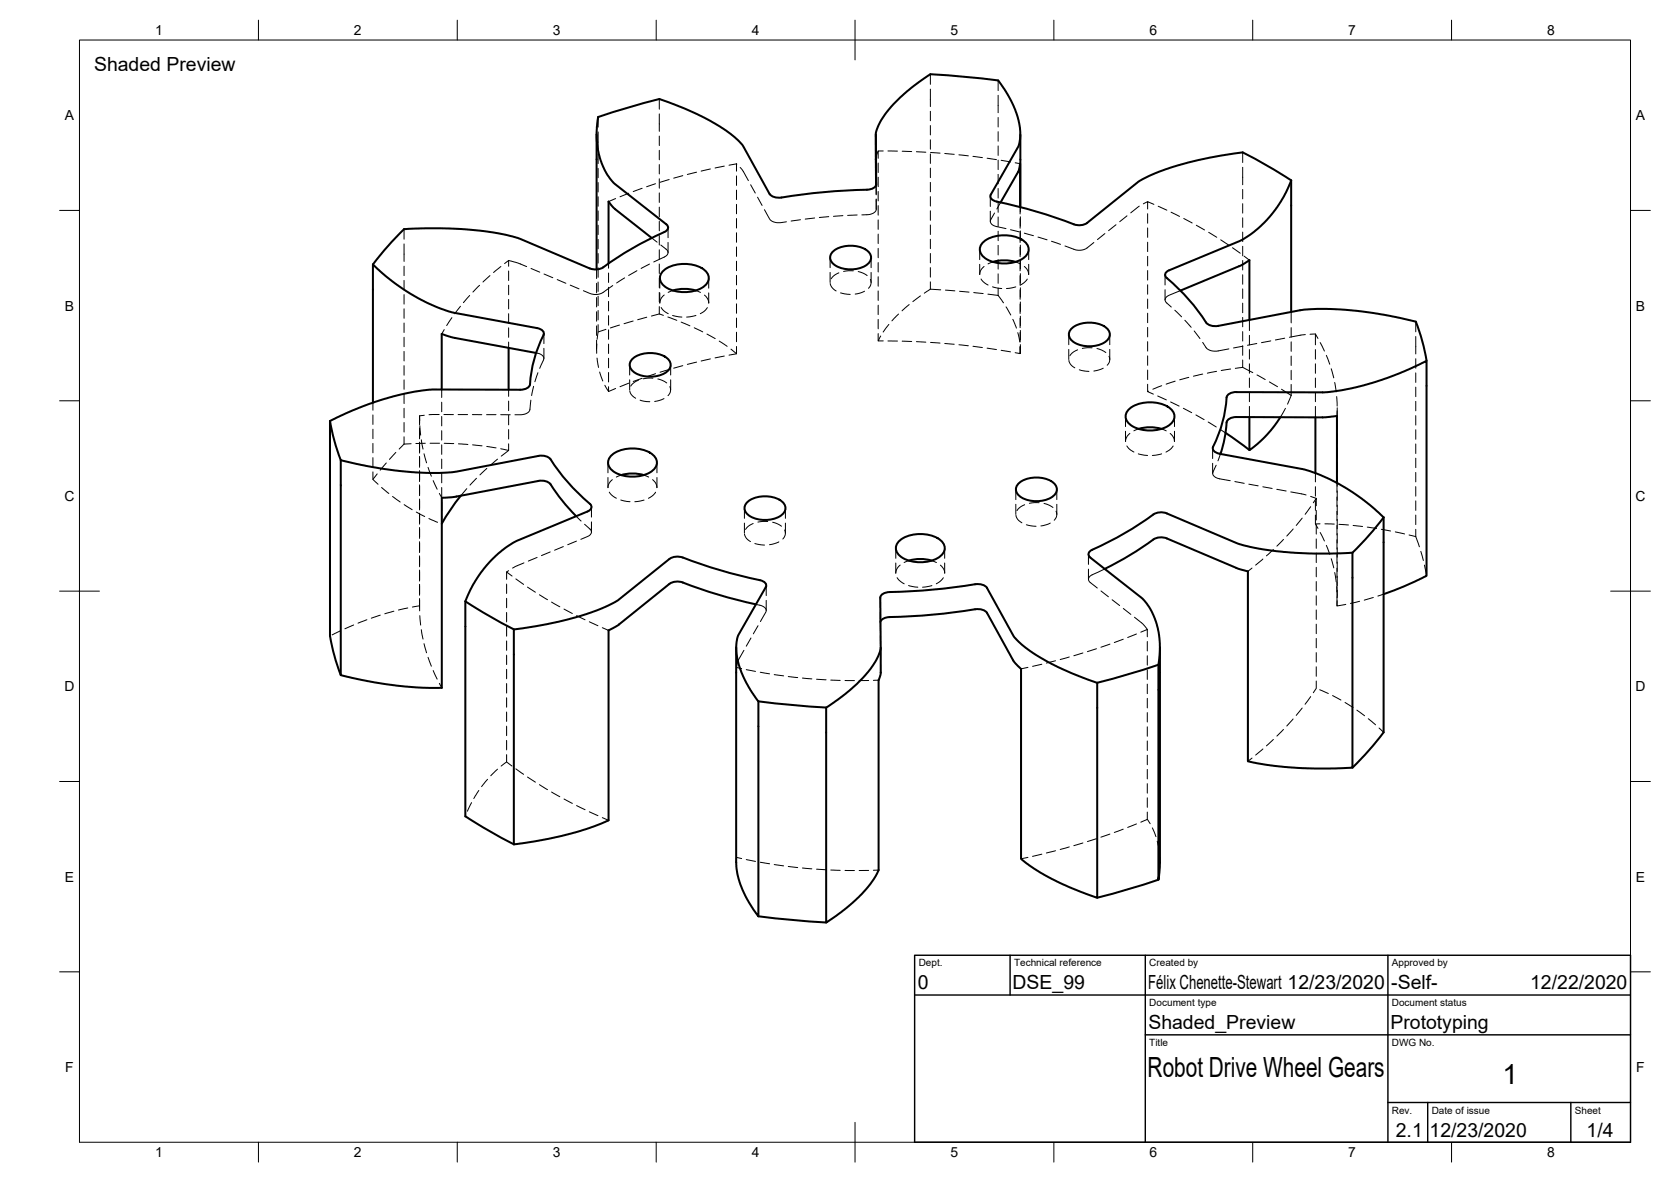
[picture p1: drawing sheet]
<svg xmlns="http://www.w3.org/2000/svg" width="420mm" height="297mm" viewBox="0 0 420 297" stroke-linecap="round" stroke-linejoin="round" font-family="sans-serif">
<!-- layer: Visible -->
<g fill="none" stroke="#000" stroke-width=".51">
<path d="M233.9 18.7l-4 2.8-3.5 3-3.5 3.8-2 3.2-.7 2 .1 12.8a2.06 2.06 0 0 1-2.3 1.4M233.9 18.7l9.3 .6 7.8 .9 2 2.9 1.3 2.4 1.3 2.9 .7 2.7 .2 2.1-.2 2.8-.3 .9-6.9 12a1.4 1.4 0 0 0 1.5 1.8l8.6 2.1 9.5 3.1a4.4 4.4 0 0 0 4.7 .1M150 33.7v34M150.4 29.4l-.4 3.4 .1 3.3 .5 2.7 .9 2.7a13.4 13.4 0 0 0 3.2 4.8l12.8 10.1M150.4 29.4l7-2.2 7.2-2a3.4 3.4 0 0 1 2.9 .3l4.8 1.9 4.8 2.2 4 2.3 3.7 2.6 2 2 6.7 12.2a3.1 3.1 0 0 0 3 .9l10.6-1.3 10.9-.6M220.2 33.7l.1 12.9M256.6 33.8v18.3M163.9 59.8l-9.2-7.2-1.7-1.9v15.5M167 58.3l-6.3 3.2-6.9 4.2a8.7 8.7 0 0 1-3.1 1.9l-1.2 .1-1.2-.3-17.5-7.4-1.9-.6-3.8-.8-4.4-.6-9.9-.6-9.2 .2-4.5 4.7-3.3 4.2M167.5 56.4a1.07 1.07 0 0 1 .5 1.1 1.07 1.07 0 0 1-.9 .8M251.6 50.9l4.3-7.6 .6-2.2v10.9M324.7 45.3l-1.8 3.9-2.1 3.3-2.7 3.2-3.5 3.1-3 1.8-17.6 7.3"/>
<path d="M324.7 45.3v33.1M324.7 45.3l-4.9-3-6.3-3.5a3.1 3.1 0 0 0-2.5-.3l-7 1.2-5.3 1.2-5.8 1.7-4 1.6-2.6 1.4-13 10.4M93.8 66.5l3.4 3.1 4.4 3.2 4.3 2.5 5 2.3 3.3 1 20.8 3.9M93.8 66.5v34.7M167 67.9a9.1 9.1 0 0 1 10.1 0 2.56 2.56 0 0 1 1.1 2.4 2.56 2.56 0 0 1-1.8 2.1 9.3 9.3 0 0 1-9.4-.5 2.41 2.41 0 0 1 0-4zM169.2 73a10.3 10.3 0 0 1 5.8 0M209.6 63.1a7.6 7.6 0 0 1 8.6 0 2.13 2.13 0 0 1 .8 2.1 2.13 2.13 0 0 1-1.5 1.6 7.8 7.8 0 0 1-7.9-.4 2 2 0 0 1 0-3.3zM247.4 60.7a9.1 9.1 0 0 1 10.2 0 2.56 2.56 0 0 1 1 2.4 2.56 2.56 0 0 1-1.7 2.1 9.3 9.3 0 0 1-9.5-.5 2.41 2.41 0 0 1 0-4zM249.6 65.8a10.3 10.3 0 0 1 5.8 0M294 67.9a1.09 1.09 0 0 0-1 .8 1.09 1.09 0 0 0 .4 1.2 52.6 52.6 0 0 1 10.1 11.5 3.5 3.5 0 0 0 2.8 .5l22.1-4.1 2.9-.2 5.9 .2 9.2 1 9.6 2 1.6 4.9 1.1 5M296.8 73l15-6.2 2.4-1.4v15M127.9 87.4v10.5"/>
<path d="M134.8 88.7l-20.9-3.9-2.8-.9v14M135.1 82.5a1.46 1.46 0 0 1 1.6 1.7 34 34 0 0 0-3.5 12.7 2.54 2.54 0 0 1-2.4 1h-22.1l-4.4 .5-5.5 1.2-5.8 1.8-4.3 1.7-5.7 2.7M159.2 90.1a7.6 7.6 0 0 1 8.6 0 2.13 2.13 0 0 1 .8 2 2.13 2.13 0 0 1-1.5 1.7 7.8 7.8 0 0 1-7.9-.5 2 2 0 0 1 0-3.2zM269.6 82.4a7.6 7.6 0 0 1 8.6 0 2.13 2.13 0 0 1 .8 2.1 2.13 2.13 0 0 1-1.4 1.7 7.8 7.8 0 0 1-8-.5 2 2 0 0 1 0-3.3zM310.9 98.5l22.1 .1 4.4-.5 5.5-1.3 5.7-1.8 4.4-1.6 5.7-2.7v54l-6 2.8-4.8 1.8M310.9 98.5a2.17 2.17 0 0 0-2.6 2.5 34.4 34.4 0 0 1-3.4 11.6 1.64 1.64 0 0 0 1.7 1.4l20.9 3.9 3.3 1 5 2.3 4.2 2.5 4.5 3.2 3.4 3.1v54M83 105.8v54l1.1 5 1.6 4.9M83 105.8l1.1 4.9 1.6 4.9M85.7 115.6v54.1l8.3 1.8 8 1 4.4 .3 4.7 .1v-47.8l3.2-.2 21.1-4a3.1 3.1 0 0 1 3.6 1.6l3 4.1 2.9 3.1M85.7 115.6l6.4 1.5 7.3 1.1 5.1 .5 5.9 .2 4.4-.4 20.6-3.9a3.1 3.1 0 0 1 3.7 1.8 54 54 0 0 0 9.5 10.5 1.11 1.11 0 0 1-.9 1.6l-17.6 7.4-3.1 1.8-3.5 3.1-2.6 3.1-2.2 3.4-1.7 3.8M154 114.2a9.1 9.1 0 0 1 10.1 0 2.56 2.56 0 0 1 1 2.5 2.56 2.56 0 0 1-1.7 2.1 9.3 9.3 0 0 1-9.4-.5 2.41 2.41 0 0 1 0-4.1zM156.2 119.4a10.3 10.3 0 0 1 5.7 0"/>
<path d="M284.1 102.6a9.1 9.1 0 0 1 10.1 0 2.56 2.56 0 0 1 1.1 2.5 2.56 2.56 0 0 1-1.8 2.1 9.3 9.3 0 0 1-9.4-.5 2.41 2.41 0 0 1 0-4.1zM286.3 107.8a10.3 10.3 0 0 1 5.7 0M308.2 108.8l6 4.3M310.9 104.8l21.9 .1 3.4-.4v16.9M310.9 104.8a2.11 2.11 0 0 0-2.5 2.3 30.5 30.5 0 0 1-1.5 7M314.2 104.8v8.3l2-1.6 2.4-2.3 2-2.4 1.3-2M330.8 104.9v14M115.9 124.6l-2.3 3.1-2.5 3.9M188 126.1a7.6 7.6 0 0 1 8.7 0 2.13 2.13 0 0 1 .8 2 2.13 2.13 0 0 1-1.5 1.7 7.8 7.8 0 0 1-8-.5 2 2 0 0 1 0-3.2zM226.3 135.7a9.1 9.1 0 0 1 10.2 0 2.56 2.56 0 0 1 1 2.5 2.56 2.56 0 0 1-1.7 2.1 9.3 9.3 0 0 1-9.5-.5 2.41 2.41 0 0 1 0-4.1zM256.3 121.3a7.6 7.6 0 0 1 8.6 0 2.13 2.13 0 0 1 .8 2.1 2.13 2.13 0 0 1-1.5 1.7 7.8 7.8 0 0 1-7.9-.5 2 2 0 0 1 0-3.3zM290 129.3l-5.5 3.7-7.3 3.9a9.2 9.2 0 0 0-3.3 1.8 .98 .98 0 0 0 .3 1.4l12.8 10.1 .9 .9a19.8 19.8 0 0 1 3.4 16"/>
<path d="M290 135.6l-5.8 3.8-6.4 3.6M290 135.6a3.7 3.7 0 0 1 3.4-.3l17.6 7.5 2.8 .8v47.7l4.9 .9 6 .7 5.9 .2 9.5-.2v-54M290 129.3a3.8 3.8 0 0 1 3.4-.3l17.8 7.6 3.2 .9 5.7 .9 5.5 .5 9.1 .2 5.4-.2M347.9 130l-4 4.9-3.8 4M117 151.1l5.9 3.7 6.3 3.4M117 151.1v54.1M191.1 145.8l-8.6-2.1-9.5-3.1a4.5 4.5 0 0 0-4.7-.1l-12.9 10.3-3.3 1.8-4.6 1.7-5 1.4-6.2 1.4-7.1 1.1v54l7-1.1 6.6-1.4 5.4-1.6 4.8-2v-47.7l2.5-1.4 12.8-10.3a4.2 4.2 0 0 1 4.6 .2l9 2.9 8.2 2.1M191.1 145.8a1.39 1.39 0 0 1 1.5 1.8l-7 12.1-.5 2.6 .3 3.1 1 3.5 2 4 2.3 3.4M221.3 150.2l.1 12.8-.6 2-2 3.2-3.3 3.6-3.7 3.2-4.1 2.8M221.3 150.2a2.11 2.11 0 0 1 2.4-1.4l10.8-.6 9.2-1.1a4.6 4.6 0 0 1 4.2 .3l7 12.5 2 2.1 3.3 2.4 4.3 2.5 5.2 2.4 6.2 2.3M228.5 140.9a10.3 10.3 0 0 1 5.8 0M248.2 154l6.6 12.1 1.9 2v47.7l3.3 2.5 4.5 2.6 5.1 2.4 6.3 2.3v-54"/>
<path d="M248.2 154a3 3 0 0 0-3-.9l-10.7 1.4-9.2 .5a4.3 4.3 0 0 0-3.7 .9l-.2 .3M185.1 162.7v54l.4 3.2 1 3.2a30 30 0 0 0 4.2 7.2v-54M190.7 176.2l9.1 1 7.9 .6M221.4 162.8v6.5l-.5 1.6v47.8l-.7 1.5-1.4 2-2.3 2.7-3.6 3.3-5.2 3.6v-54M291.3 167.1l-7 2.2-8.4 2.3M291.7 162.7v54.3l-.4 4.1v-54M347.9 184l-4 4.9-3.8 4M117 205.1l5.9 3.7 6.3 3.4M190.7 230.3l9.1 1 7.9 .5M291.3 221.1l-7 2.2-8.4 2.3"/>
</g>
<!-- layer: Hidden -->
<g fill="none" stroke="#000" stroke-width=".25">
<path d="M233.9 18.7v2.5M150.4 29.4v2.5M150.4 33.2v4.3M150.4 38.7v2.4M165.8 24.9v2.5M165.8 28.6v4.4M165.8 34.2v2.4M165.8 37.8v2.4M220.8 37.9l-.4 1.2M222.1 37.9h-1.3v1.9M223.3 37.9l2.4 .1M226.8 38l2.4 .1"/>
<path d="M230.4 38.1l2.4 .2M233.9 22.4v4.4M233.9 28v2.3M233.9 31.5v2.4M233.9 35.1v2.4M233.9 38.7v2.4M234 38.3l2.4 .2M237.6 38.6l2.3 .2M241.1 38.9l2.4 .3M244.6 39.3l2.4 .3M248.2 39.8l2.3 .3M251 20.2v2.6"/>
<path d="M251 23.9v4.4M251 29.5v2.4M251 33.1v2.4M251 36.7v2.4M312.5 38.3v2.5M101.6 57.6v2.5M150.4 42.3v2.4M150.4 45.9v2.3M150.4 49.4v2.4M150.4 53v2.4M150.4 56.6v2.4M154.8 49.9l-1.8 .8"/>
<path d="M158.1 48.6l-2.2 .9M161.5 47.3l-2.3 .8M163.9 59.8l1.3 1.1M164.8 46.2l-2.2 .7M165.8 41.3v2.4M165.8 44.9v2.4M165.8 48.5v2.4M165.8 52.1v2.3M165.8 55.6v2.4M165.8 59.2v2.4M168 57.2v2.5M168.3 45.1l-2.3 .7"/>
<path d="M171.7 44.1l-2.3 .7M175.2 43.3l-2.4 .5M178.6 42.5l-2.3 .5M182.1 41.7l-2.3 .5M185.2 41.2v1.8M185.2 44.2v2.4M185.2 47.8v2.4M185.2 51.4v2.3M185.2 54.9v2.4M185.2 58.5v2.4M185.2 41.2l-1.9 .3M185.2 41.2l.1 .1"/>
<path d="M186.1 42.1l.8 1 1.3 2.3M188.7 46.4l1.2 2.1M190.5 49.6l1.1 2M192.2 52.7l1.3 2.3a2.92 2.92 0 0 0 3 .9l1.2-.2M201.3 55.2l-2.4 .3M204.8 54.8l-2.3 .3M208.4 54.4l-2.4 .3M211.9 54.2l-2.3 .2M215.5 54l-2.4 .1M220.3 46.6v2.4M220.3 50.2v2.3M220.3 52.5a2.01 2.01 0 0 1-2.3 1.5h-1.3"/>
<path d="M220.3 46.3v2.5M220.3 50v2.6M220.8 41v2.4M220.8 44.5v2.4M220.8 48.1v2.4M220.8 51.7v2.4M220.8 55.3v2.3M220.8 58.8v2.4M233.9 42.3v2.3M233.9 45.8v2.4M233.9 49.4v2.4M233.9 53v2.4"/>
<path d="M233.9 56.5v2.4M249 49.3v2.6M249 53.1v2.5M250.1 53.5l-1 1.7a1.36 1.36 0 0 0 1.5 1.7l2.3 .6M251 40.2v2.4M251 43.8v2.4M251 47.4v2.4M251 51v2.3M251 54.5v2.4M251 58.1v2.4M251.6 50.9l-.9 1.6M251.7 40.3l2.4 .4"/>
<path d="M254.1 57.7l2.3 .6M255.2 40.9l1.3 .2M256.5 52v1.8M256.5 55v2.3M256.5 58.5v2.4M256.6 52.1v1.2M256.6 54.5v2.3M256.6 58v2.4M257.6 58.6l2.2 .6M261 59.6l2.3 .7M277.8 58.7l-1.9 1.5M280.6 56.5l-1.9 1.5"/>
<path d="M283.4 54.2l-1.9 1.5M286.4 51.8l-2.1 1.7M288.6 50.7l-1.1 .5M288.6 53.7v2.4M288.6 57.3v2.4M290.1 51.4l-1.5-.7v1.8M291.2 51.8l2.2 1M294.4 53.3l2.2 1.1M297.6 54.9l2.2 1.1M300.8 56.6l2.1 1.2M303.9 58.4l2 1.2M312.5 42v4.4"/>
<path d="M312.5 47.6v2.4M312.5 51.2v2.4M312.5 54.7v2.4M312.5 58.3v2.4M101.6 61.3v4.4M101.6 66.9v2.4M101.6 70.5v2.3M101.6 74v2.4M101.6 77.6v2.4M113.6 79.8l-1.3 2M115.8 77l-1.5 1.9M118.1 74.3l-1.6 1.8"/>
<path d="M120.6 71.7l-1.7 1.7M123.2 69.3l-1.8 1.6M125.9 67l-1.8 1.5M127.9 65.5l2.2 .6 2.3 .9M127.9 65.5v1.4M127.9 68.1v2.4M127.9 71.7v2.4M127.9 75.3v2.3M127.9 78.8v2.4M127.9 65.5l-1 .7M133.5 67.5l2.2 .9M136.8 68.9l2.2 .9"/>
<path d="M140.1 70.3l2.2 .9M143.4 71.7l2.2 .9M150 67.7v2.3M150 71.2v2.4M150 74.8v2.3M150 78.3v2.4M150.4 60.2v2.3M150.4 63.7v2.4M150.4 67.3v2.4M150.4 70.9v2.3M150.4 74.5v2.3M150.4 78v2.4"/>
<path d="M153 66.2v1.2M153 68.6v2.4M153 72.2v2.4M153 75.7v2.4M153 79.3v2.4M154.1 71.8l-2.4 1.7a3.6 3.6 0 0 1-3.4 .2l-1.6-.6M157.1 69.8l-2.1 1.3M160.1 68l-2 1.2M162.6 79.7l-2.3 .7M163.3 66.4l-2.1 1.1M165.8 78.9l1 .4M165.8 62.8v2.4"/>
<path d="M165.8 66.3v2.4M165.8 69.9v2.4M165.8 73.5v2.4M165.8 77.1v1.8M165.8 78.9l-2 .5M165.9 69.9v2.5M165.9 73.6v2.5M166.2 61.6l1.3 1a1.07 1.07 0 0 1 .4 1.2 1.07 1.07 0 0 1-.9 .8l-2.6 1.2M166.2 77.3l.6 .7 1.2 .8M167 74.1l-.9 1.1-.2 1M167.9 79.7l2.3 .8M168 60.9v2.6"/>
<path d="M169.1 79.3l2.3 .4M169.2 73l-1.2 .5M174.9 73l1.2 .5M175 79.3l-2.4 .4M177.1 74.2l.9 1 .2 1M177.9 77.3l-.9 1-.9 .5M178.2 69.9v2.5M178.2 73.6v2.5M185.2 62.1v2.3M185.2 65.6v2.4M185.2 69.2v2.4M185.2 72.8v2.4"/>
<path d="M185.2 76.4v2.3M185.2 79.9v2.4M208.7 64.7v2.6M208.7 68.5v2.5M208.7 71.2l.4 1 1.1 .9M210.9 68.6l-1.3 .7-.6 .7M211.3 73.6l2.5 .4M214.6 68.1l-2.5 .1M215.8 68.2l1.2 .5 1 .6M217.4 73.2l-2.4 .7M218.8 70.2l.2 1.1-.6 1.2M219 64.7v2.6"/>
<path d="M219 68.5v2.5M220.8 62.4v2.4M220.8 66v2.4M220.8 69.5v2.4M220.8 73.1v2.4M220.8 76.7v2.4M225.9 78.9l-1.6 1.7M228.6 76.5l-1.8 1.6M231.4 74.4l-1.9 1.4M233.9 70.8v1.9l-1.5 1M233.9 60.1v2.4M233.9 63.7v2.4"/>
<path d="M233.9 67.3v2.3M233.9 72.7l2.6 .1M237.7 72.9l2.4 .2M241.3 73.2l2.3 .2M244.8 73.5l2.4 .3M246.3 62.7v2.5M246.3 66.4v2.6M246.7 70.1l.5 .7 1.3 .8M247.4 67l-.8 1-.3 1M248.4 73.9l2.6 .3M249.6 72.1l2.3 .4M249.6 65.8l-1.2 .5"/>
<path d="M251 74.2l1.3 1.9M251 61.7v2.4M251 65.2v2.4M251 68.8v2.4M251 72.4v1.8M253 77.1l1.1 2.1M255.4 65.8l1.2 .5M255.4 72.1l-2.3 .4M256.5 62.1v2.4M256.5 65.7v2.4M256.5 69.3v2.3M256.5 72.8v2.4"/>
<path d="M256.5 76.4v2.4M256.5 80v2.3M256.6 61.6v2.4M256.6 65.2v2.3M256.6 68.8v2.3M256.6 72.3v2.4M256.6 75.9v2.4M256.6 79.5v2.3M257.6 67l.8 1 .2 1M258.3 70.1l-.9 1-.9 .6M258.7 62.7v2.5M258.7 66.4v2.6"/>
<path d="M264.4 60.6l2.3 .8M275 60.9l-1.7 1.4a3.6 3.6 0 0 1-3.3 .3l-2.2-.8M288.6 60.9v2.3M288.6 64.4v2.4M288.6 68v2.4M288.6 71.6v2.3M288.6 75.1v2.4M288.6 78.7v2.4M292.9 69.1v2.5M292.9 72.8v2.6M295.4 78l1.7 1.6M296.8 73l-2.8 1.2a1.11 1.11 0 0 0-1 .8 1.11 1.11 0 0 0 .4 1.1l1.1 1.1"/>
<path d="M306.9 60.3l2 1.3M309.9 62.3l1.9 1.3M312.5 61.9v2.4M312.5 65.5v2.3M312.5 69.1v2.3M312.5 72.6v2.4M312.5 76.2v2.4M312.5 79.8v2.3M312.8 64.4l1.4 1M324.7 78.4v2.7M101.6 81.2v2.4M101.6 84.8v2.3"/>
<path d="M101.6 88.3v2.4M101.6 91.9v2.4M101.6 95.5v2.3M101.6 99v2.4M111.1 97.9v2M111.7 82.8l-.6 1.1M127.9 82.4v2.4M127.9 86v1.4M127.9 97.9v1.7M134.2 97.1l-.5 2.3M134.8 88.7a1.59 1.59 0 0 1 1.9 1.8l-1 2.1M135.3 93.7l-.8 2.2"/>
<path d="M136.8 83.8v2.5M136.8 87.5v2.6M150 81.9v2.4M150 85.5v2.3M150.1 86.4l-.1 2.4M150.1 90l.4 2.3M150.4 81.6l-.2 3.6M150.8 93.5l.8 2.2M152.1 96.8l.9 1.6M152.4 82.8l-2 .6M153 97.2v1.2l1.8-.8M153 82.9v2.4"/>
<path d="M153 86.5v2.3M153 90v2.4M153 93.6v2.4M155.8 81.7l-2.3 .7M158.1 96.3l-2.2 .9M158.3 91.7v2.5M158.3 95.4v2.6M158.3 98.2l.4 1 1.1 .9M159.2 80.7l-2.3 .7M160.5 95.6l-.9 .4-1 1M161.5 95.1l-2.3 .8M164.2 95l-2.5 .2"/>
<path d="M164.8 93.9l-2.2 .8M165.4 95.2l1.2 .4 1 .6M168.3 92.9l-2.3 .6M168.4 97.2l.2 1.1-.6 1.1M168.6 91.7v2.5M168.6 95.4v2.6M171.3 80.9l2.2 1M171.7 91.9l-2.3 .6M174.6 82.4l2.1 1M175.2 91l-2.4 .6M177.8 84l2 1.1M178.6 90.2l-2.3 .5"/>
<path d="M180.8 85.7l2 1.3M182.1 89.5l-2.3 .4M185.2 87.1v1.8l-1.4-1.2M185.2 83.5v2.4M185.2 88.9l-1.9 .3M220.8 83.8v1.9h1.3M220.8 80.3v2.3M221.4 84.4l-.6 1.3M223.3 85.7h2.4M223.5 81.5l-1.4 1.9M226.8 85.7l2.4 .1M230.4 85.9l2.4 .1"/>
<path d="M234 86l2.4 .2M237.6 86.3l2.3 .2M241.1 86.6l2.4 .3M244.6 87l2.4 .3M248.2 87.5l2.3 .3M251.7 88l2.4 .4M254.7 80.2l.9 2.3M255.2 88.6l1.3 .3M255.9 83.6l.5 2.3M256.5 87.1v1.8v-1.8M256.5 83.6v2.3M256.6 83v2.4"/>
<path d="M256.6 86.6v1.2M268.7 84.1v2.5M268.7 87.8v2.5M268.8 90.6l.4 .9 1.1 .9M271 87.9l-1.4 .8-.6 .7M271.4 92.9l2.4 .4M274.6 87.4l-2.5 .2M275.8 87.6l1.3 .4 .9 .6M277.4 92.5l-2.4 .7M278.8 89.5l.2 1.1-.6 1.2M279 84.1v2.5M279 87.8v2.5"/>
<path d="M288.6 96.6v1.8l1.4 .6M288.6 82.3v2.4M288.6 85.9v2.3M288.6 89.4v2.4M288.6 93v2.4M288.8 98.3l-.2 .1M291.1 99.5l2.2 1M292.1 96.9l-2.2 .9M295.5 95.8l-2.3 .7M297.9 80.5l1.6 1.8M298.9 94.8l-2.3 .6M300.3 83.2l1.4 1.9"/>
<path d="M302.4 94l-2.3 .5M302.4 86a3.1 3.1 0 0 0 1.6 1.9l.7 .3 1.2 .1 3.1-.6M305.9 93.3l-2.3 .5M309.4 92.7l-2.3 .4M312.5 90.5v1.8l-1.9 .3M312.5 92.3l2.5 1.3M312.5 83.3v2.4M312.5 86.9v2.4M312.5 87l-2.3 .4M314.2 80.4v2.7M314.2 84.3v2.4M314.2 87.8v2.4"/>
<path d="M314.2 91.4v2.4M314.2 95v2.4M314.2 98.6v2.4M316 86.3l-2.3 .5M316.1 94.2l2 1.2M319.2 96l2 1.2M319.5 85.7l-2.3 .4M322.2 97.8l2.5 1.6M323 85l-2.3 .4M324.7 99.4l-1 2.2M324.7 82.3v2.4M324.7 85.9v2.4"/>
<path d="M324.7 89.5v2.3M324.7 93.1v2.3M324.7 96.6v2.8M328.2 84.1l-4 .7M330.8 83.9l-1.4 .1M330.8 87.8v2.4M330.8 91.4v2.4M330.8 95v2.4M330.8 98.6v2.4M331.4 85.1l-.6-1.2v2.8M332 86.1l1 2.1M333.5 89.3l.8 2.2"/>
<path d="M334.7 92.7l.6 2.3M335.6 96.1l.4 2.4M336.1 99.7l.1 2.4M356 80.8v2.6M356 84.6v4.3M356 90.2v2.3M356 93.7v2.4M356 97.3v2.4M93.8 118.6v1.9l1.3 1.2M93.8 101.2v1.9M93.8 104.3v2.4M93.8 107.9v2.3"/>
<path d="M93.8 111.4v2.4M93.8 115v2.4M94.8 119.1l-1 1.4M97.1 116.3l-1.5 1.9M99.5 113.7l-1.6 1.8M101.6 102.6v2.4M101.6 106.2v2.4M101.6 109.8v1.8M101.6 111.6l-1.2 1.2M103.4 111.5l-1.8 .1M105.5 104.5v2.2M105.5 107.6v2.7"/>
<path d="M105.5 111.1v2.8M105.5 114.7v2.7M105.5 118.3v2.7M105.5 104.5v1.3M105.6 107l.2 2.4M105.9 110.5l.5 2.4M106.6 114l.7 2.3M106.7 104.4l-1.2 .1M106.9 111.4h-2.3M107.6 117.5l.9 2.2M108.1 111.4h2.4M110.4 104.2h-2.5"/>
<path d="M111.1 101.1v2.4M111.1 104.7v2.3M111.1 108.2v2.4M111.1 111.8v2.4M111.1 115.4v2.4M111.1 118.9v2.4M111.6 104.2h2.4M111.7 111.4l2.4 .1M115.2 104.2h2.4M115.3 111.5l2.3 .2M118.8 104.2h2.3M118.8 111.8l2.4 .2"/>
<path d="M122.3 104.2h2.4M122.4 112.2l2.3 .4M122.4 117.7l-1.7 1.6M125.1 115.4l-1.8 1.5M125.9 104.2h2.4M127.9 111.5v1.7l-2-.4M127.9 113.2l-1.9 1.4M127.9 100.8v2.4M127.9 104.4v2.4M127.9 108v2.3M133.5 100.6l-.3 2.3a2.13 2.13 0 0 1-2.4 1.3h-1.3M152.9 116.3v2.5"/>
<path d="M156.1 119.4l-1.1 .5M161 100.6l2.4 .4M161.9 119.4l1.2 .5M165.2 116.3v2.5M167 100.2l-2.4 .7M283 108.4v2.5l.2-.9 .9-1.1M283 104.7v2.5M283.3 112.1l.5 .6 1.3 .9M286.2 114.1l2.3 .4M286.3 107.8l-1.2 .5M292 107.8l1.2 .5M292.1 114.1l-2.3 .4"/>
<path d="M294.3 101l2.2 1.1M295 112.1l-.5 .6-1.3 .9M295.3 108.4v2.6l-.2-1-.9-1.1M295.3 104.7v2.5M297.5 102.6l2.1 1.1M300.7 104.3l2.1 1.2M303.8 106.1l2 1.2M304.9 112.7v2.5M304.9 116.4v2.6M305.8 116.9l-.8 1.7a1.3 1.3 0 0 0 1.2 1.6l3.1 .6M306.8 107.9l1.3 .9M306.9 114.1l-.7 1.7"/>
<path d="M314.2 102.1v2.7M323.2 102.6l-1.3 2.2M330.8 102.1v2.8M330.8 118.9v2.2M336.2 103.2v1.3M336.2 102.5v1.8M336.2 105.5v2.4M336.2 109.1v2.3M336.2 112.7v2.3M336.2 116.2v2.4M336.2 119.8v2.4M356 100.9v2.3"/>
<path d="M356 104.4v2.4M356 108v2.4M356 111.6v2.4M356 115.2v2.3M356 118.7v2.4M95.9 122.5l1.9 1.5M98.7 124.8l1.9 1.4M101.6 126.8l2 1.3M104.7 128.7l2.1 1.1M105.5 121.8v2.8M105.5 125.4v2.8M105.5 129v2.7"/>
<path d="M105.5 132.6v2.7M105.5 136.1v2.8M105.5 139.7v2.7M107.8 130.3l2.2 1M108.9 120.8l1 2.1M110.5 124l.6 1.1M111.1 129.7v1.9M111.1 122.5v2.4M111.1 126.1v2.4M117.4 122.8l-1.5 1.8M119.8 120.2l-1.6 1.7M138.3 138.7l-2.2 .9"/>
<path d="M141.6 137.4l-2.2 .9M144.9 129.7l1.2 1.2M144.9 136l-2.2 .9M147 131.7l1.3 1.2a1.07 1.07 0 0 1 .4 1.2 1.07 1.07 0 0 1-1 .7l-1.7 .7M148.7 127.4v2.5M148.7 131.2v2.5M152.9 120v2.5M153.2 123.7l.5 .6 1.3 .9M154 120.5l-.9 1.1-.2 1M156.1 125.7l2.3 .4M161.9 125.7l-2.3 .4M164.1 120.5l.9 1.1 .2 1"/>
<path d="M164.8 123.7l-.5 .6-1.3 .9M165.2 120v2.5M187.2 127.7v2.6M187.2 131.5v2.5M187.2 134.2l.4 1 1.1 .9M189.4 131.6l-1.3 .7-.6 .7M189.8 136.6l2.4 .4M193 131l-2.4 .2M194.3 131.2l1.2 .4 1 .7M195.8 136.2l-2.3 .7M197.3 133.2l.2 1.1-.7 1.2M197.5 127.7v2.6"/>
<path d="M197.5 131.5v2.5M225.2 137.8v2.5M237.5 137.8v2.5M255.4 123v2.5M255.4 126.7v2.6M255.5 129.5l.3 1 1.1 .9M257.6 126.8l-.9 .5-1 1M258.1 131.9l2.4 .4M261.3 126.3l-2.5 .2M262.5 126.5l1.2 .4 1.1 .6M264.1 131.5l-2.4 .7M265.5 128.5l.2 1-.6 1.2"/>
<path d="M265.7 123v2.5M265.7 126.7v2.6M273.7 139.3v2.5M310.5 121l2.3 .5M314 121.7l2.4 .4M317.5 122.3l2.4 .5M320.2 138.1l-1.8 1.6M321 123l2.4 .4M322.7 135.6l-1.6 1.7M324.5 123.6l3.9 .8M325.2 132.9l-1.6 1.8M327.4 130.2l-1.5 1.8"/>
<path d="M329.5 124.7l1.5 .6M329.6 127.3l-1.4 2M330.2 126.4l.8-1.1v1.8M330.8 129.4v2.3l.6 1.1M330.8 122.3v2.4M330.8 125.9v2.4M331 128.3v2.4M331 131.9v2.3M331 135.4v2.4M331 139v2.4M331.9 131.6l-1.1 .1M332 133.8l1 2.2"/>
<path d="M333.1 131.6l2.4 .1M333.5 137.1l.8 2.2M336.2 121.4v2.3M336.2 124.9v2.4M336.2 128.5v2.4M336.2 132v2.4M336.2 135.6v2.4M336.2 139.2v2.4M336.2 123.4v2.3M336.2 126.9v2.4M336.2 130.5v2.4M336.2 134.1v2.4"/>
<path d="M336.2 137.7v2.3M336.7 131.8l2.3 .1M340.2 132l2.4 .3M343.8 132.5l2.3 .3M347.3 133l2.4 .4M350.8 133.7l2.4 .5M356 133v1.9l-1.7-.5M356 134.9l.9 2.5M356 122.3v2.4M356 125.9v2.4M356 129.4v2.4M357.3 138.6l.6 2.3"/>
<path d="M85.6 158.5l-2.1 1M88.9 157.1l-2.2 .9M92.2 155.8l-2.2 .8M95.6 154.6l-2.2 .7M99 153.6l-2.2 .6M102.5 152.8l-2.3 .5M105.5 150.4v1.9l-1.8 .3M105.5 143.3v2.7M105.5 146.8v2.8M105.5 150.8v1.8M105.5 152.3v1.2M105.6 154.7l.2 2.4"/>
<path d="M105.9 158.2l.5 2.4M127.4 143.7v1.9M127.4 146.8v2.3M127.4 150.4v2.3M127.4 153.9v2.4M127.4 157.5v2.4M127.4 143.7l1.4 1.1M127.9 143.4l-.5 .3M129.7 145.5l2 1.4M131.7 141.5l-2.8 1.3M132.6 147.5l2 1.3M135 140.1l-2.2 .9"/>
<path d="M135.6 149.5l2.1 1.2M138.7 151.3l2.1 1.2M141.8 153.1l2.1 1.1M145 154.7l2.1 1.1M148.2 156.3l2.1 1M151.4 157.7l1.6 .7M190.1 151.9l1 .2a1.43 1.43 0 0 1 1.4 1.8l-1.3 2.3M190.6 157.2l-1.2 2.1M192.7 147.1v2.6M192.7 150.9v2.5M221.3 156.5l.1 2.1M221.3 150.2v2.5"/>
<path d="M221.3 154v2.5M221.4 159.8v2.4M221.4 156.2l-.1 .3M225.2 141.5v2.5M225.6 145.2l.5 .6 1.3 .9M226.3 142l-.8 1.1-.3 .9M228.5 147.1l2.3 .5M228.5 140.9l-1.2 .5M234.3 140.9l1.2 .5M234.3 147.2l-2.3 .4M236.5 142l.8 1.1 .2 .9M237.2 145.2l-.9 1-.9 .5"/>
<path d="M237.5 141.5v2.5M273.7 143v2.6M276.8 148.5l1.9 1.5M277.8 143l-3.2 1.4a1.09 1.09 0 0 0-.9 .9 1.09 1.09 0 0 0 .5 1.1l1.7 1.4M279.6 150.7l1.9 1.5M282.4 152.9l1.9 1.5M285.3 155.1l1.9 1.6 1.3 1.5M285.7 159.3l-2.2 .9M286.9 158.9l1.6-.7v1.8M314.8 142.8l-1 .8M317.5 140.5l-1.8 1.5M331 142.6v2.4"/>
<path d="M331 146.1v2.4M331 149.7v2.4M331 153.3v2.4M331 156.9v2.3M334.7 140.4l.6 2.3M335.6 143.9l.4 2.3M336.1 147.4l.1 2.4M336.2 149.9v2.4l2.2-.4M336.2 142.8v2.3M336.2 146.3v2.4M336.2 151v1.3M336.2 141.2v2.4"/>
<path d="M336.2 144.8v2.4M336.2 148.4v1.8M341.9 151.1l-2.3 .5M345.3 150.1l-2.3 .7M347.9 149.3l-1.4 .5M358.2 142l.5 2.7M106.6 161.8l.7 2.2M107.6 165.2l.9 2.2M108.9 168.5l1 2.2M110.5 171.7l.6 1.2M127.4 161.1v2.3M127.4 164.6v2.4"/>
<path d="M127.4 168.2v2.4M127.4 171.8v2.4M127.4 175.4v2.3M127.4 178.9v2.4M185.2 167.7v1.9M185.2 170.8v2.4M185.2 174.3v2.4M185.2 177.9v2.4M185.2 167.7l1.3 .3M187 163.4l-1.4 2.6-.4 1.7M187.6 168.3l2.4 .4M188.8 160.3l-1.2 2.1"/>
<path d="M191.2 168.9l2.3 .4M194.7 169.5l2.3 .3M198.2 170l2.4 .3M201.8 170.4l2.3 .2M205.3 170.7l2.4 .1M208.9 170.9l2.4 .1M212.5 171h2.3M218.4 171h-2.4M220.9 170.9l-1.3 .1M221.4 163.4v2.3M221.4 166.9v2.1M221.4 169h.1"/>
<path d="M258.5 167.7l-1.8 .4M262 166.9l-2.4 .6M265.4 166.1l-2.3 .5M268.9 165.1l-2.3 .6M272.3 164.1l-2.3 .7M275.7 163l-2.3 .8M279.1 161.9l-2.3 .8M282.4 160.6l-2.2 .9M288.5 161.2v2.4M288.5 164.8v2.4M288.5 168.3v2.4M288.5 171.9v2.4"/>
<path d="M288.5 175.5v2.4M288.5 179.1v2.3M327.4 177.9l-1.5 1.9M329.6 175.1l-1.5 1.9M331 171.1v1.9l-.8 1.1M331 160.4v2.4M331 164v2.4M331 167.6v2.4M331.8 173.3l2.2 1M335.1 174.8l2.1 1.1M338.2 176.5l2 1.3M341.2 178.5l1.9 1.4"/>
<path d="M120.4 198.7l-1.3 2M122.6 195.8l-1.5 1.9M125.1 193.3l-1.7 1.7M127.4 189.6v1.9l-1.4 1M127.4 182.5v2.4M127.4 186.1v2.4M127.4 191.5l1.3 1M129.7 193.2l2 1.4M132.6 195.3l2 1.3M135.6 197.2l2.1 1.2M138.7 199l2.1 1.2M185.2 181.5v2.4"/>
<path d="M185.2 185v2.4M185.2 188.6v2.4M185.2 192.2v2.4M185.2 195.8v2.3M185.2 199.3v2.4M288.5 182.7v2.3M288.5 186.2v2.4M288.5 189.8v2.4M288.5 193.4v2.3M288.5 196.9v2.4M314.8 190.5l-1 .8M317.5 188.2l-1.8 1.5"/>
<path d="M320.2 185.8l-1.8 1.6M322.7 183.3l-1.6 1.7M325.1 180.7l-1.5 1.7M344 180.6l1.9 1.5M346.8 183l1.1 1M117.1 205l-.1 .2M118.6 201.7l-1.1 2.2M141.8 200.8l2.1 1.1M145 202.4l2.1 1.1M148.2 204l2.1 1M151.4 205.5l1.6 .6M185.2 213.6l-.1 3.1"/>
<path d="M185.2 202.9v2.4M185.2 206.5v2.4M185.2 210.1v2.3M185.2 215.5l1.3 .3M187.6 216l2.4 .5M191.2 216.7l2.3 .4M194.7 217.3l2.3 .3M198.2 217.7l2.4 .3M201.8 218.1l2.3 .2M205.3 218.4l2.4 .2M208.9 218.6l2.4 .1M212.5 218.7l2.3 .1"/>
<path d="M218.4 218.7l-2.4 .1M220.9 218.7h-1.3M258.5 215.5l-1.8 .3M262 214.7l-2.4 .5M265.4 213.8l-2.3 .6M268.9 212.8l-2.3 .7M272.3 211.8l-2.3 .7M275.7 210.8l-2.3 .7M279.1 209.6l-2.3 .8M282.4 208.4l-2.2 .8M285.7 207.1l-2.2 .8M288.5 204.1v1.8l-1.6 .7"/>
<path d="M288.5 205.9l.7 1.1M288.5 200.5v2.4M289.8 208.1l.9 2.2M291 211.4l.4 2.3M291.6 214.9l.1 1.9"/>
</g>
<!-- layer: Border -->
<g fill="none" stroke="#000" stroke-width=".25">
<path d="M20 10.1h390v276.9h-390zM65 5.1v5M115 5.1v5M165 5.1v5M215 5.1v10M265 5.1v5M315 5.1v5M365 5.1v5M15 52.9h5M410 52.9h5M15 100.7h5M410 100.7h5"/>
<path d="M15 148.6h10M405 148.6h10M15 196.4h5M410 196.4h5M15 244.2h5M410 244.2h5M65 287v5M115 287v5M165 287v5M215 282.1v9.9M265 287v5M315 287v5"/>
<path d="M365 287v5"/>
</g>
<!-- layer: TitleBlock -->
<path d="M230 240.1h180v46.9h-180zM230 250h180M254 240.1v9.9M288 240.1v46.9M349 240.1v46.9M288 260.1h122M349 277.1h61M359 277.1v9.9M395 277.1v9.9" fill="none" stroke="#000" stroke-width=".36"/>
<g font-size="7">
<text x="288.6" y="270.6">Robot Drive Wheel Gears</text>
<text x="377.8" y="272.3">1</text>
</g>
<g font-size="4.9">
<text x="23.6" y="17.9">Shaded Preview</text>
<text x="230.8" y="248.6">0</text>
<text x="254.6" y="248.6">DSE_99</text>
<text x="288.7" y="248.6">Félix Chenette-Stewart 12/23/2020</text>
<text x="349.8" y="248.6">-Self-</text>
<text x="384.7" y="248.6">12/22/2020</text>
<text x="288.8" y="258.6">Shaded_Preview</text>
<text x="349.6" y="258.6">Prototyping</text>
<text x="351" y="285.7">2.1</text>
<text x="359.5" y="285.6">12/23/2020</text>
<text x="398.9" y="285.8">1/4</text>
</g>
<g font-size="3.5">
<text x="39" y="8.8">1</text>
<text x="89" y="8.8">2</text>
<text x="139" y="8.8">3</text>
<text x="189" y="8.8">4</text>
<text x="239" y="8.8">5</text>
<text x="289" y="8.8">6</text>
<text x="339" y="8.8">7</text>
<text x="389" y="8.8">8</text>
<text x="16.3" y="30.2">A</text>
<text x="411.3" y="30.2">A</text>
<text x="16.3" y="78">B</text>
<text x="411.3" y="78">B</text>
<text x="16.2" y="125.9">C</text>
<text x="411.2" y="125.9">C</text>
<text x="16.2" y="173.7">D</text>
<text x="411.2" y="173.7">D</text>
<text x="16.3" y="221.6">E</text>
<text x="411.3" y="221.6">E</text>
<text x="16.4" y="269.4">F</text>
<text x="411.4" y="269.4">F</text>
<text x="39" y="290.8">1</text>
<text x="89" y="290.8">2</text>
<text x="139" y="290.8">3</text>
<text x="189" y="290.8">4</text>
<text x="239" y="290.8">5</text>
<text x="289" y="290.8">6</text>
<text x="339" y="290.8">7</text>
<text x="389" y="290.8">8</text>
</g>
<g font-size="2.5">
<text x="231" y="242.9">Dept.</text>
<text x="255" y="242.9">Technical reference</text>
<text x="289" y="242.9">Created by</text>
<text x="350" y="242.9">Approved by</text>
<text x="289" y="252.8">Document type</text>
<text x="350" y="252.8">Document status</text>
<text x="289" y="262.9">Title</text>
<text x="350" y="262.9">DWG No.</text>
<text x="350" y="279.9">Rev.</text>
<text x="360" y="279.9">Date of issue</text>
<text x="396" y="279.9">Sheet</text>
</g>
</svg>
